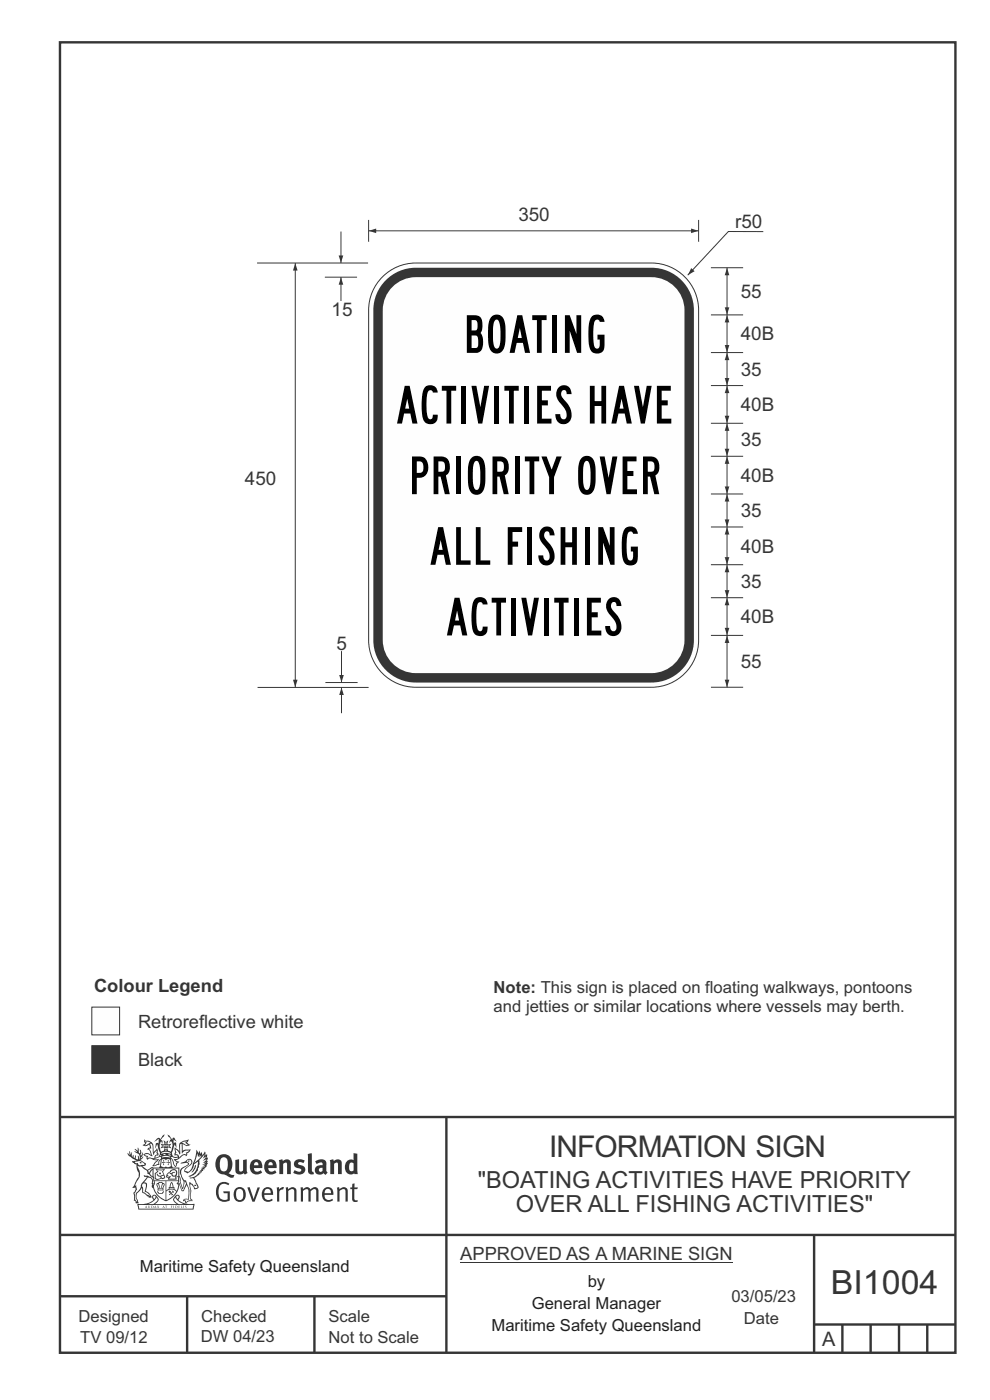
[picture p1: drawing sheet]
<svg xmlns="http://www.w3.org/2000/svg" width="210mm" height="297mm" viewBox="0 0 210 297" stroke-linecap="round" stroke-linejoin="round" font-family="sans-serif">
<path d="M12.7 9h190v278h-190z" fill="none" stroke="#373435" stroke-width=".51"/>
<path d="M19.5 221.8h5.9v5.9h-5.9z" fill-rule="evenodd" fill="#373435" stroke="#373435" stroke-width=".21"/>
<g fill="#fefefe" stroke="#373435" stroke-width=".21">
<path d="M19.5 213.7h5.9v5.8h-5.9z" fill-rule="evenodd"/>
<path d="M80.7 59.2a10 10 0 0 1 7.5-3.4h50a10 10 0 0 1 10 10v70a10 10 0 0 1-10 10h-50a10 10 0 0 1-10-10v-70a10 10 0 0 1 2.5-6.6z" fill-rule="evenodd"/>
</g>
<path d="M81.8 59.4a9 9 0 0 1 6.4-2.6h50a9 9 0 0 1 9 9v70a9 9 0 0 1-9 9h-50a9 9 0 0 1-9-9v-70a9 9 0 0 1 2.6-6.4z" fill-rule="evenodd" fill="#373435"/>
<path d="M83.6 60.5a7 7 0 0 1 4.6-1.7h50a7 7 0 0 1 7 7v70a7 7 0 0 1-7 7h-50a7 7 0 0 1-7-7v-70a7 7 0 0 1 2.4-5.3z" fill-rule="evenodd" fill="#fefefe"/>
<path d="M78.2 49h70M78.2 46.7v4.6" fill="none" stroke="#373435" stroke-width=".21"/>
<g fill="#373435">
<path d="M78.2 49l1.6-.5v1z"/>
<path d="M146.6 48.5l1.6 .5-1.6 .5z"/>
</g>
<g fill="none" stroke="#373435" stroke-width=".21">
<path d="M148.2 46.7v4.6M150.8 56.8h6.8M154.2 56.8v10M150.8 74.8h6.8M150.8 66.8h6.8M150.8 96.8h6.8M150.8 89.8h6.8M150.8 81.8h6.8M150.8 104.8h6.8M150.8 119.8h6.8M150.8 111.8h6.8M150.8 134.8h6.8"/>
<path d="M150.8 126.8h6.8M150.8 145.8h6.8"/>
</g>
<g fill="#373435">
<path d="M153.7 65.2h1l-.5 1.6z"/>
<path d="M154.2 56.8l.5 1.6h-1z"/>
</g>
<path d="M161.9 49.1h-7.4l-8.6 9.3" fill="none" stroke="#373435" stroke-width=".21"/>
<path d="M146.6 56.9l.7 .6-1.4 .9z" fill="#373435"/>
<path d="M154.2 66.8v8" fill="none" stroke="#373435" stroke-width=".21"/>
<g fill="#373435">
<path d="M154.2 66.8l.5 1.6h-1z"/>
<path d="M153.7 73.2h1l-.5 1.6z"/>
</g>
<path d="M154.2 74.8v7" fill="none" stroke="#373435" stroke-width=".21"/>
<g fill="#373435">
<path d="M153.7 80.2h1l-.5 1.6z"/>
<path d="M154.2 74.8l.5 1.6h-1z"/>
</g>
<path d="M154.2 81.8v8" fill="none" stroke="#373435" stroke-width=".21"/>
<g fill="#373435">
<path d="M154.2 81.8l.5 1.6h-1z"/>
<path d="M153.7 88.2h1l-.5 1.6z"/>
</g>
<path d="M154.2 89.8v7" fill="none" stroke="#373435" stroke-width=".21"/>
<g fill="#373435">
<path d="M153.7 95.2h1l-.5 1.6z"/>
<path d="M154.2 89.8l.5 1.6h-1z"/>
</g>
<path d="M154.2 96.8v8" fill="none" stroke="#373435" stroke-width=".21"/>
<g fill="#373435">
<path d="M154.2 96.8l.5 1.6h-1z"/>
<path d="M153.7 103.2h1l-.5 1.6z"/>
</g>
<path d="M154.2 104.8v7" fill="none" stroke="#373435" stroke-width=".21"/>
<g fill="#373435">
<path d="M153.7 110.2h1l-.5 1.6z"/>
<path d="M154.2 104.8l.5 1.6h-1z"/>
</g>
<path d="M154.2 111.8v8" fill="none" stroke="#373435" stroke-width=".21"/>
<g fill="#373435">
<path d="M154.2 111.8l.5 1.6h-1z"/>
<path d="M153.7 118.2h1l-.5 1.6z"/>
</g>
<path d="M154.2 119.8v7" fill="none" stroke="#373435" stroke-width=".21"/>
<g fill="#373435">
<path d="M153.7 125.2h1l-.5 1.6z"/>
<path d="M154.2 119.8l.5 1.6h-1z"/>
</g>
<path d="M154.2 126.8v8" fill="none" stroke="#373435" stroke-width=".21"/>
<g fill="#373435">
<path d="M154.2 126.8l.5 1.6h-1z"/>
<path d="M153.7 133.2h1l-.5 1.6z"/>
</g>
<path d="M154.2 134.8v11" fill="none" stroke="#373435" stroke-width=".21"/>
<g fill="#373435">
<path d="M153.7 144.2h1l-.5 1.6z"/>
<path d="M154.2 134.8l.5 1.6h-1z"/>
</g>
<path d="M54.5 55.8h23.6M72.4 138.1v6.7M54.6 145.8h23.6" fill="none" stroke="#373435" stroke-width=".21"/>
<path d="M72 143.2h.9l-.5 1.6z" fill="#373435"/>
<path d="M68.9 58.8h6.8M69 144.8h6.9M72.4 145.8v5.5" fill="none" stroke="#373435" stroke-width=".21"/>
<path d="M72.4 145.9l.5 1.5h-.9z" fill="#373435"/>
<path d="M72.3 49.1v6.7" fill="none" stroke="#373435" stroke-width=".21"/>
<path d="M71.8 54.2h1l-.5 1.6z" fill="#373435"/>
<path d="M72.3 58.8v5.1" fill="none" stroke="#373435" stroke-width=".21"/>
<path d="M72.3 58.8l.5 1.6h-1z" fill="#373435"/>
<path d="M62.6 55.8v90" fill="none" stroke="#373435" stroke-width=".21"/>
<g fill="#373435">
<path d="M62.1 144.2h1l-.5 1.6z"/>
<path d="M62.6 55.8l.5 1.6h-1z"/>
</g>
<path d="M12.7 237h189.8M94.7 236.9v50.1M12.7 262h190M12.7 275h82M39.7 275v12M66.7 275v12M172.7 262v25M172.7 281h30M178.7 281v6M184.7 281v6M190.7 281v6M196.7 281v6" fill="none" stroke="#373435" stroke-width=".51"/>
<g fill="#373435">
<path d="M47 245.7a2.55 2.55 0 0 0 0 2.7l.3 .1a.81 .81 0 0 0 1-.9v-.6a1.04 1.04 0 0 0-1.1-1.5zM46.3 245.3a1.82 1.82 0 0 1 2.1-.2 1.82 1.82 0 0 1 .9 1.9 2.29 2.29 0 0 1-.8 1.9l.7 .3h.5l-.2 .6a2.87 2.87 0 0 1-2-.7 2.12 2.12 0 0 1-1.7-3.1z" fill-rule="evenodd"/>
<path d="M49.9 246.1l.8-.2v2a.46 .46 0 0 0 .3 .6 .46 .46 0 0 0 .6-.2v-2.2l.7-.2v2.4l.2 .5-.5 .4-.3-.3a1.02 1.02 0 0 1-1.2 .2 1.02 1.02 0 0 1-.6-1.1z" fill-rule="evenodd"/>
<path d="M54 246.7l-.1 .5h.9a.49 .49 0 0 0-.2-.6 .49 .49 0 0 0-.6 .1zM53.4 246.4a1.34 1.34 0 0 1 1.6-.3 1.34 1.34 0 0 1 .6 1.5v.2h-1.7a.77 .77 0 0 0 .5 .8 .77 .77 0 0 0 .9-.3l.3 .4a1.59 1.59 0 0 1-2 .2 1.59 1.59 0 0 1-.5-2z" fill-rule="evenodd"/>
<path d="M57 246.7l-.1 .5h1a.49 .49 0 0 0-.2-.6 .49 .49 0 0 0-.7 .1zM56.4 246.4a1.34 1.34 0 0 1 1.6-.3 1.34 1.34 0 0 1 .7 1.5v.2h-1.8a.77 .77 0 0 0 .5 .8 .77 .77 0 0 0 .9-.3l.4 .4a1.59 1.59 0 0 1-2.1 .2 1.59 1.59 0 0 1-.5-2z" fill-rule="evenodd"/>
<path d="M59.2 246.1l.7-.2 .1 .4a.95 .95 0 0 1 1-.3 .95 .95 0 0 1 .7 .8v2.3h-.8v-2.3a.46 .46 0 0 0-.8 .1v2.2h-.8z" fill-rule="evenodd"/>
<path d="M62.6 246.3a1.75 1.75 0 0 1 2-.1l-.2 .5-.6-.2a.43 .43 0 0 0-.6 .3l.4 .3a1.04 1.04 0 0 1 1.2 1.2 1.04 1.04 0 0 1-1.4 .9l-1.2-.4 .3-.6 1 .4 .4-.4a.88 .88 0 0 0-1-.5l-.4-.2-.1-.4z" fill-rule="evenodd"/>
<path d="M65.3 244.8l.8-.2 .1 3.8 .3 .2 .1 .5a.88 .88 0 0 1-1-.1 .88 .88 0 0 1-.3-1z" fill-rule="evenodd"/>
<path d="M67.8 247.8a.43 .43 0 0 0-.1 .7 .43 .43 0 0 0 .7-.1v-.7zM66.8 246.4a1.7 1.7 0 0 1 2.4 .1v1.8l.3 .4-.4 .5-.5-.3a1.03 1.03 0 0 1-1.7-.2 1.03 1.03 0 0 1 .8-1.5h.7v-.4a.8 .8 0 0 0-1.2 .1z" fill-rule="evenodd"/>
<path d="M70 246.1l.7-.2 .1 .4a.95 .95 0 0 1 1-.3 .95 .95 0 0 1 .7 .8v2.3h-.8v-2.3a.46 .46 0 0 0-.8 .1v2.2h-.8z" fill-rule="evenodd"/>
<path d="M74.3 246.7a1.48 1.48 0 0 0 0 1.7h.5l.2-.1v-1.5l-.3-.2zM75 244.6l.8 .2 .1 4.3h-.7l-.1-.2a1.26 1.26 0 0 1-1.4 0 1.26 1.26 0 0 1-.5-1.3 1.29 1.29 0 0 1 .4-1.3 1.29 1.29 0 0 1 1.4-.2z" fill-rule="evenodd"/>
<path d="M46.4 251.1a1.72 1.72 0 0 1 2.3 0l-.3 .3a1.24 1.24 0 0 0-1.4-.1 1.24 1.24 0 0 0-.6 1.3 1.49 1.49 0 0 0 1.2 2l.7-.2v-1.3h-.8l-.1-.4h1.3v2a1.93 1.93 0 0 1-2.2-.1 1.93 1.93 0 0 1-.7-2.2l.2-.7z" fill-rule="evenodd"/>
<path d="M50.4 252.4a1.65 1.65 0 0 0 .2 2.2 .99 .99 0 0 0 1-1.5 .78 .78 0 0 0-.4-.8 .78 .78 0 0 0-.8 .1zM50 252.1a1.33 1.33 0 0 1 1.6-.1 1.33 1.33 0 0 1 .5 1.5 1.31 1.31 0 0 1-1.3 1.5 1.31 1.31 0 0 1-1.2-1.6v-.5z" fill-rule="evenodd"/>
<path d="M52.5 251.9l.4-.1 .9 2.6 .8-2.5h.5l-1.1 3h-.5z" fill-rule="evenodd"/>
<path d="M56.3 252.4l-.2 .7h1.3a.7 .7 0 0 0-.3-.8 .7 .7 0 0 0-.8 .1zM55.9 252.2a1.22 1.22 0 0 1 1.5-.2 1.22 1.22 0 0 1 .5 1.5h-1.8a.93 .93 0 0 0 .5 1 .93 .93 0 0 0 1.1-.2l.2 .3a1.43 1.43 0 0 1-1.8 .1 1.43 1.43 0 0 1-.6-1.7z" fill-rule="evenodd"/>
<path d="M58.7 252l.4-.2 .1 .5 .4-.3 .6-.2-.2 .6a.66 .66 0 0 0-.8 .6v1.9h-.4z" fill-rule="evenodd"/>
<path d="M60.6 252l.4-.2 .1 .5a.94 .94 0 0 1 1-.4 .94 .94 0 0 1 .8 .7v2.3h-.5l-.1-2.5a.81 .81 0 0 0-1.2 .3v2.2h-.4z" fill-rule="evenodd"/>
<path d="M63.7 251.9l.5-.1 .1 .5 .4-.3a.78 .78 0 0 1 1.1 .3 .9 .9 0 0 1 1-.5 .9 .9 0 0 1 .8 .8v2.3h-.5l-.1-2.5a.67 .67 0 0 0-1.1 .3v2.2h-.5v-2.4l-.4-.2-.7 .4v2.2h-.5z" fill-rule="evenodd"/>
<path d="M69 252.4l-.1 .7h1.3a.7 .7 0 0 0-.3-.8 .7 .7 0 0 0-.9 .1zM68.7 252.2a1.22 1.22 0 0 1 1.5-.2 1.22 1.22 0 0 1 .5 1.5h-1.8a.93 .93 0 0 0 .4 1 .93 .93 0 0 0 1.2-.2l.1 .3a1.44 1.44 0 0 1-1.7 .1 1.44 1.44 0 0 1-.6-1.7z" fill-rule="evenodd"/>
<path d="M71.4 252l.5-.2 .1 .5a.94 .94 0 0 1 1-.4 .94 .94 0 0 1 .8 .7v2.3h-.5l-.1-2.5a.81 .81 0 0 0-1.2 .3v2.2h-.4z" fill-rule="evenodd"/>
<path d="M74.7 251.2l.5-.2v.9h.7l-.1 .4h-.6v2.2l.1 .1h.5l.1 .3a.75 .75 0 0 1-1.2-.6v-2h-.4v-.4h.4z" fill-rule="evenodd"/>
<path d="M30.8 242.1l1.1 .3-.9 .5h-.4l.6-.5zM31.8 242.7l.2-.1a2.44 2.44 0 0 1 .4 2l.1 .4 .7-1-.1 .6 .3 .3a.57 .57 0 0 0-.6 .8l-1-.2-.5 .2 .2-.5-.8-.2 .7-.2 .9 .5 .1-.1-.6-1.3-.2-.1 .5-.1zM30.7 241.7l-.1 .4 .2 .4-.6 .4a1.04 1.04 0 0 0 1.4-.1l.2 .7h-.3l-.2 .4a.94 .94 0 0 1 .8 1.1l-.2-.1a1.16 1.16 0 0 0-1.5-.1l.3 .4 .4 .2 .1 .5 .2 .1 .1-.1a.94 .94 0 0 1 1.1 .2h.8l-1.2 1.2a1.13 1.13 0 0 0 1.2-.2l.4-.1-.1-.4 .5-.7a.83 .83 0 0 0-.6 1.1l-.3-.1-.7 .3 1.1-1.4-.5 .2-.5-.1 1.3-.5-.1-.2-.9 .4v-.3l.2-.2 .3 .1 .1-.3-.2-.4v-.6l-.1-.3-.7 .9v-.7a1.42 1.42 0 0 0-1.6-1.8z" fill-rule="evenodd"/>
<path d="M38.5 242.5l.5-.3 .7-.1-.6 .3 .8 .5h-.3zM38.3 242.7h.2l.1 2a1.69 1.69 0 0 1 1.6-.7l-.8 .5 .1 .5a1.1 1.1 0 0 0-1.5 .6l-.1-.5-.2-.2h-.5l.3-.4-.3-.7a1.42 1.42 0 0 1 .8 1.1l.2-.1zM37.1 243.4l.1 1-.2 .3 .1 .5 .5-.1 .1 .2a.96 .96 0 0 1-1.1-.1l-.1 .1a1.06 1.06 0 0 0 1.3 .2v.1a.72 .72 0 0 1-1 .2l.3 .5 .6 .3-.4 .1-.1 .7-.2-.4-.4-1.1-.4-.4 .4 .9a1.54 1.54 0 0 0 .7 1.2l.2-.3a.58 .58 0 0 1 .4-.7l.2-.2h-.3l-.5-.3 .9-.5a.93 .93 0 0 1 1.2-.5v.2l.2-.1 .1-.5a.99 .99 0 0 0 .7-.9l-1.3 .1-.3 .3-.1-1.5 .9 .4 .9-.3h-.4l-.5-.4 .4-.7-.6 .2a1.46 1.46 0 0 0-1.4 2.1v.4l-.2-.4z" fill-rule="evenodd"/>
<path d="M35.6 246.1l.2 .1-.1 .4h.4l-.4 .1v.5l-.1-.6h-.3l.3-.1z" fill-rule="evenodd"/>
<path d="M34.6 246.1l.2 .1v.3l.3 .1h-.3l-.1 .6v-.5l-.4-.1h.4z" fill-rule="evenodd"/>
<path d="M34.3 246a.57 .57 0 0 1 .9 .2 .57 .57 0 0 1 .9-.2l.2 1.4-.2 .1a.57 .57 0 0 1-.9-.1 .69 .69 0 0 1-1.1 0zM34.2 245.3l-.3 2.1-.2 .4h3l-.2-.4-.3-2.1h-.2v.3l-.8-.1-.8 .1v-.3z" fill-rule="evenodd"/>
<path d="M34.2 249.6a.3 .3 0 0 0 .6 0 .3 .3 0 0 0-.6 0zM33.3 248.2l.3 .3-.3 .3a.79 .79 0 0 0 0 1.3l.8-.2-.1-.3a.55 .55 0 0 1-.7-.6h.1l.2 .3 .3 .1 .8-.2-.4-.7 .4-.3-.7 .1zM33 247.9l1.1 .2 .9-.2-.4 .7 .4 1.1a.56 .56 0 0 1-.8 .3l-.2 .1a.73 .73 0 0 1-.9 .1 .73 .73 0 0 1-.3-.9v-.4l.6-.4z" fill-rule="evenodd"/>
<path d="M35.6 249.1l.7-.5a.58 .58 0 0 1 1-.1 .58 .58 0 0 1-.4 .9l-.3-.3a.43 .43 0 0 1 .6-.3v-.1a.57 .57 0 0 0-.8 .2l-.2-.1-.3 .2 .4 .1a.55 .55 0 0 0 .9 .4v.6h-1.3l.3-.4-.1-.2-.6 .1 .2-.2-.2-.1zM35.4 249l-.1 .2a.39 .39 0 0 0 .2 .7l.3-.1-.2 .5h1.9l-.1-.8a.86 .86 0 0 0-.1-1.4 .86 .86 0 0 0-1.3 .4z" fill-rule="evenodd"/>
<path d="M36 252h.8v.2h-.8zM36.4 251l.2 .8h-.4zM36.4 250.7l-.3 .5-.1 .6h-.2v.4l-.7 .4 .2 .2a1.48 1.48 0 0 1 2.1 .1l.2-.1-.6-.5v-.5h-.2l-.1-.6z" fill-rule="evenodd"/>
<path d="M35.8 252.6l.4 .1 .1 .3 .3-.2-.2-.2a.38 .38 0 0 1 .5 .5l-.2-.2-.3 .3 .3 .2-.3 .2-.1-.3-.4 .3-.1-.2 .4-.3-.1-.1-.2 .1z" fill-rule="evenodd"/>
<path d="M34.5 251.2h.2v.2l-.2 .6h-.2zM33.6 252.5h.9v.2a.55 .55 0 0 1-.8 .4v-.2h-.2zM33.4 251.2h.2l.2 .8h-.2zM33.6 252.2h.8l.1 .1-.8 .1zM33.8 250.9h.5l-.2 1.1h-.1zM33.3 251l-.1 .3 .3 1.2a.48 .48 0 0 0-.1 .5 .48 .48 0 0 0 .5 .3l.5-.1a.49 .49 0 0 0 .2-.7l.3-1.2-.1-.3a1.42 1.42 0 0 0-1.5 0z" fill-rule="evenodd"/>
<path d="M33.7 248.8h.4l.1 .3h-.3z" fill-rule="evenodd"/>
<path d="M41.3 247.3l.3-.2-.2 .9-.6 .7h-.2l.5-.7z" fill-rule="evenodd"/>
<path d="M39.7 246.2l.3-.2 .5 .2a.88 .88 0 0 1-.6 1.1 1.22 1.22 0 0 0-.8 1.3l.5 .2a.72 .72 0 0 0 .9-.4l.5-.8 .2-.6 .8-.6v.3a2.85 2.85 0 0 1-2 2.8l.1 .1a2.13 2.13 0 0 0 1.9-1.5v-.2a2.01 2.01 0 0 0 .3-1.8l1.1-1.3-.4 1 .7-.5-.7 1 .8-.4-.8 .8 .7-.1-.9 .5 .8-.1-.8 .4h.7l-.8 .3 .3 .2h-.4l.2 .4-.4-.1 .2 .3h-.4l.1 .3h-.1a2.16 2.16 0 0 1-2 1l.1 .2h.4a.76 .76 0 0 1 .7 .7l.5 1.2-.6 .2a1.45 1.45 0 0 0-1.1-1.3l.2 1.8-.1 1.9 .4 .2a1.07 1.07 0 0 0-1.2 .4v-.3l-.5-.2a.87 .87 0 0 1 1.1-.1v-.7a4.4 4.4 0 0 0-.6-3.1l-.1-.3h-.2a2.16 2.16 0 0 1-.7-2.2l.3-.3 1.2-.8a.55 .55 0 0 0-.4-.7zM37.8 249.6a.76 .76 0 0 1 .3 1.1l.6 1.6 .4-1.7 .2 .1a.61 .61 0 0 1-.1 .9l-.3 .9h-.2l-.7-1.6-.3 .1a1.18 1.18 0 0 0 .1-1.4zM41.8 244.7l.2 .8 .3-.6v.6l.4-.5a1.9 1.9 0 0 1-1.2 1.4l-.3 .3zM38.2 246.8l1.4-.1 .2 .1v.3l-.5 .3a1.26 1.26 0 0 0-.9 1.9l.2 .7a1.84 1.84 0 0 1 .1 2l-.4-1.3a.96 .96 0 0 0-.4-1.3l-.4 .3a.78 .78 0 0 1 0 1.2l.1 .3h.4l.4 1.1a.38 .38 0 0 0 .2 .4 .38 .38 0 0 0 .4-.1l.6-1.2a2.94 2.94 0 0 1 .4 2.5l-.1 .5-.8-.1-.3 .4v.2l.4-.1 .1 .4 .2 .1a1.02 1.02 0 0 1 1.3-.5v-.4l-.3-.1 .1-1.7-.3-1.4 .1 .1a1.14 1.14 0 0 1 .8 .9 .63 .63 0 0 0 .8-.2 .63 .63 0 0 0-.2-.8l-.6-1.3 .9-.6 .2-.3 .3-.1-.1-.2h.4l-.1-.3h.3l-.1-.3 .5-.1-.2-.2 .6-.4v-.2l-.2 .1 .4-.6-.3 .1 .3-.6-.4 .1 .4-.5v-.3l-.3 .2 .2-.6-.1-.3-.4 .3v-.8l-.6 .8-.2-.7-.2 .5-.3-.8-.1 .6-.5-.8-.1 1.4-.6 1.9a1.81 1.81 0 0 1-1 1.4l-.6-.2a1.75 1.75 0 0 1 1.1-1.2 .75 .75 0 0 0 .1-1.3 .75 .75 0 0 0-1.2 .5z" fill-rule="evenodd"/>
<path d="M41.2 251.4l.3-.1 .2 .3h-.4z" fill-rule="evenodd"/>
<path d="M29.4 255.6h11.6l-.1 .8h-11.4zM31.3 255.4l.5-.1a2.48 2.48 0 0 0 1.4-1.3l.3 .6-.5 .5-.5 .3zM32.5 253.8l.3-.2 .2 .2-.3 .6zM37.2 254a2.65 2.65 0 0 0 1.8 1.4h-1.1l-.5-.3-.5-.5zM37.4 253.8l.2-.2 .3 .2-.3 .6zM29.2 255.4l.1 1.2h11.8l.2-1.1-.2-.1a4.1 4.1 0 0 1-3.3-.9l.3-.4-.1-.5a1.06 1.06 0 0 0-1.3 .9l.2 .4 .6 .5h-4.7l.3-.1a.84 .84 0 0 0 .6-.7 .84 .84 0 0 0-.5-.9l-.3-.2-.5 .1-.1 .5 .3 .4a4.2 4.2 0 0 1-3.4 .9z" fill-rule="evenodd"/>
<path d="M31 255.9l.1 .2h-.2zM31 255.8l-.3 .5 .4-.1 .2 .1z" fill-rule="evenodd"/>
<path d="M31.3 255.8h.3v.4a.25 .25 0 0 0 .2-.1 .25 .25 0 0 0-.1-.3h.1a.29 .29 0 0 1 0 .4 .29 .29 0 0 1-.4 0 .29 .29 0 0 1 0-.4z" fill-rule="evenodd"/>
<path d="M32.2 255.8a.22 .22 0 0 1 .3 .2 .22 .22 0 0 1-.3 .2zM32 255.8l.1 .5a.33 .33 0 0 0 .4-.1 .33 .33 0 0 0 0-.4 .33 .33 0 0 0-.5 0z" fill-rule="evenodd"/>
<path d="M32.9 255.9l.1 .2h-.2zM32.9 255.8l-.2 .5 .3-.1 .2 .1z" fill-rule="evenodd"/>
<path d="M33.3 255.8h.2l.1 .2 .2-.2-.2 .2 .2 .3-.3-.2-.1 .2h-.1l.2-.3z" fill-rule="evenodd"/>
<path d="M34.7 255.9l.1 .2h-.2zM34.7 255.8l-.3 .5 .4-.1 .2 .1z" fill-rule="evenodd"/>
<path d="M35 255.8h.5h-.2v.5h-.2l.1-.5z" fill-rule="evenodd"/>
<path d="M36.2 255.8h.3h-.1v.2h.1h-.1v.3h-.2z" fill-rule="evenodd"/>
<path d="M36.7 255.8h.2v.5h-.2z" fill-rule="evenodd"/>
<path d="M37.3 255.8a.22 .22 0 0 1 .3 .2 .22 .22 0 0 1-.3 .2zM37.1 255.8v.5a.33 .33 0 0 0 .5-.1 .33 .33 0 0 0 0-.4 .33 .33 0 0 0-.5 0z" fill-rule="evenodd"/>
<path d="M37.8 255.8h.4h-.2v.2h.1h-.1v.2l.2 .1h-.4z" fill-rule="evenodd"/>
<path d="M38.4 255.8h.2l-.1 .4 .2 .1h-.3z" fill-rule="evenodd"/>
<path d="M38.9 255.8h.2v.5h-.2z" fill-rule="evenodd"/>
<path d="M39.3 255.8h.2l-.1 .1 .2 .2-.2 .2h-.1v-.2l.2 .1z" fill-rule="evenodd"/>
<path d="M34.2 244.6a1.51 1.51 0 0 1 2 .2 2.67 2.67 0 0 0-2.1 0zM35.7 244.8l.4 .2 .1 .2-.4-.1zM34.6 244.9l.5-.1 .1 .2h-.4zM34 245.1l.3 .1-.3 .1zM34.9 244.1l.3-.2 .3 .2zM34.9 242.9h.2v.4h-.2zM35 242.3l.2 .2 .2-.2-.1 .4h-.2zM35.1 243.5h.2l.1 .4-.2-.2-.2 .2zM35.3 242.9h.2v.4h-.2zM34.4 242.9l.3 .1 .1 .2-.4 .1 .2-.2zM35.7 243l.3-.1-.2 .2 .2 .2-.4-.1zM32.7 242.1l1-.5-.1 1-.2-.1-.3 .1-.3 1.1 .5-1 .3 .9a1.84 1.84 0 0 1 .2 1.7l.4 .1a2.48 2.48 0 0 1 2.2 .1l.2-.3-.2-.7 .7-1.7 .4 .6-.2-1-.2-.1-.2 .3v-.9l.6 .4-.6-.7h-.3l-.1 .4-.5-.8-.5-.3 .2 .4 .6 .6-.5 .7 .4-.3a2.06 2.06 0 0 1 0 2.2l-.5-.2-.2-.6 .1-.1 .8 .2-.4-.5 .4-.5-.7 .2-.2-.2 .2-.7-.5 .4-.5-.4 .2 .7-.2 .2-.7-.2 .4 .5-.4 .5 .8-.2 .1 .1-.2 .6-.5 .2a2.02 2.02 0 0 1 0-2.2l.3 .5-.1-.6-.3-.1 .8-1.2-.4 .3-.5 .7-.2-.3a.8 .8 0 0 0-.8 .5z" fill-rule="evenodd"/>
<path d="M29.2 247.3l.3 .2a.61 .61 0 0 1 .8 .3l.3 .2a.8 .8 0 0 1 .6 1l.4 .1 .5 .6a1 1 0 0 1 .5 1l-.1 .7v-.5h-.1a.96 .96 0 0 0-.8-1.3l-.2-.2h-.7l-.1-.1-.1 .1 .1 .3h.6l-1.2 1.4-.2 .9-.4 .6a1.33 1.33 0 0 0-.5 1.8l.2 .5a1.26 1.26 0 0 1-.5-1.4l-.1-.4a1.56 1.56 0 0 0 .4-1.7l-.3 .2 .2-.5a3.2 3.2 0 0 0 .7-3zM30.4 251.1h.4a2.06 2.06 0 0 1-.1 1.6l.7 .5 .4 .5-.6-.2-.8-.6-.1-.9a.51 .51 0 0 1 .1-.9zM28.6 246.5a1.52 1.52 0 0 1 2.1 .6l-1.1 .1-.2-.1-.1-.4-.5 .1zM27.5 244.2v.8l-.3-.4-.1 .1a3.1 3.1 0 0 0 1.9 1.5l-1 .1 .5 .6 .5 .1 .1 1.1a1.84 1.84 0 0 1-.3 2.5l-.4 .9-.3 .4 .2 .1 .4-.1 .1 .4-.2 .5-.3 .2 .1 1.8 .2-.1 .3 .6h.1l.4-.1-.1-.5a1.3 1.3 0 0 1-.1-1.6l.9-1.1 .1 1.1 .6 .2 .5 .6 .1-.2 .2 .4 .5-.1a1.85 1.85 0 0 0-1.2-1.3l.1-.3a1.39 1.39 0 0 0 0-1.5h-.5l.5-.6a.66 .66 0 0 1 .9-.4 .66 .66 0 0 1 .3 .9l-.1 .4h.2v.1l-.1 .3 .2 .5 .1-.3a2.24 2.24 0 0 0 .1-2.2 .73 .73 0 0 1-.7-.7 .73 .73 0 0 1 .6-.7v-.2a.94 .94 0 0 0-.9 .8 .48 .48 0 0 1-.1-.5 .48 .48 0 0 1 .5-.3l.5-.3a.51 .51 0 0 0-.8 .2l-.5 .3-1-.8 .6-.1 .2-.5-1.2-.7 .5-.4v-.4l-.5 .5 .1-.2a.69 .69 0 0 0 .2-1.1v.5l-.2 .2v-1.1l-.3-.2 .1 .6-.1 .2-.4-1.2v.6l-.6-.3 .5 .6-.6-.2 .3 .3a1 1 0 0 1 .7 1.5l-.2-.8v.8l-.5-.2v-.7l-.2 .6-.2-.1-.1-.6-.2 .4-.2-.2 .1-.7-.2 .5z" fill-rule="evenodd"/>
<path d="M29.6 246.7l.2-.2 .3 .3z" fill-rule="evenodd"/>
<path d="M32.4 247.7h5.6v2l-.2-.1v-1.7h-5.2v2.5h5.2v-.8l.1 .2-.1 1.1v-.3h-2.5v4a4.1 4.1 0 0 0 2.6-3.6l.1-.1a4 4 0 0 1-2.8 3.9 4.2 4.2 0 0 1-2.8-4.7l.1 1.3 .1-.1a3.8 3.8 0 0 0 2.5 3.3v-4h-2.5l-.2-.9z" fill-rule="evenodd"/>
<circle cx="40" cy="246.3" r=".17"/>
</g>
<path d="M97.6 267.8h57.8" fill="none" stroke="#373435" stroke-width=".21"/>
<g font-size="11.1">
<text x="98.1" y="74.9">BOATING</text>
<text x="84" y="89.9">ACTIVITIES HAVE</text>
<text x="86.5" y="104.8">PRIORITY OVER</text>
<text x="91.1" y="119.8">ALL FISHING</text>
<text x="94.6" y="134.8">ACTIVITIES</text>
</g>
<text font-size="7.1" fill="#373435" x="176.2" y="274.6">BI1004</text>
<text font-size="6.3" fill="#373435" x="116.5" y="245.4">INFORMATION SIGN</text>
<g font-size="5" fill="#373435">
<text x="101.4" y="251.9">&quot;BOATING ACTIVITIES HAVE PRIORITY</text>
<text x="109.4" y="257.1">OVER ALL FISHING ACTIVITIES&quot;</text>
</g>
<text font-size="4.2" fill="#373435" x="174.4" y="285.6">A</text>
<g font-size="4" fill="#373435">
<text x="110" y="46.9">350</text>
<text x="155.9" y="48.4">r50</text>
<text x="157.1" y="63.2">55</text>
<text x="70.3" y="67.1">15</text>
<text x="157.1" y="72.2">40B</text>
<text x="157.1" y="79.7">35</text>
<text x="157.1" y="87.2">40B</text>
<text x="157.1" y="94.7">35</text>
<text x="52" y="102.9">450</text>
<text x="157.1" y="102.2">40B</text>
<text x="157.1" y="109.7">35</text>
<text x="157.1" y="117.2">40B</text>
<text x="157.1" y="124.7">35</text>
<text x="71.4" y="137.8">5</text>
<text x="157.1" y="132.2">40B</text>
<text x="157.1" y="141.7">55</text>
</g>
<g font-size="3.9" fill="#373435">
<text x="20" y="210.4">Colour Legend</text>
<text x="29.3" y="218">Retroreflective white</text>
<text x="29.3" y="226.1">Black</text>
<text x="97.6" y="267.4">APPROVED AS A MARINE SIGN</text>
</g>
<g font-size="3.5" fill="#373435">
<text x="104.7" y="210.7">Note: This sign is placed on floating walkways, pontoons</text>
<text x="104.7" y="214.7">and jetties or similar locations where vessels may berth.</text>
<text x="16.7" y="280.4">Designed</text>
<text x="42.7" y="280.4">Checked</text>
<text x="69.7" y="280.4">Scale</text>
<text x="155.1" y="276.1">03/05/23</text>
<text x="157.8" y="280.9">Date</text>
<text x="17" y="284.8">TV 09/12</text>
<text x="42.6" y="284.8">DW 04/23</text>
<text x="69.7" y="285">Not to Scale</text>
</g>
<g font-size="3.5" fill="#231f20">
<text x="29.7" y="269.8">Maritime Safety Queensland</text>
<text x="124.7" y="273">by</text>
<text x="112.8" y="277.7">General Manager</text>
<text x="104.3" y="282.4">Maritime Safety Queensland</text>
</g>
</svg>
